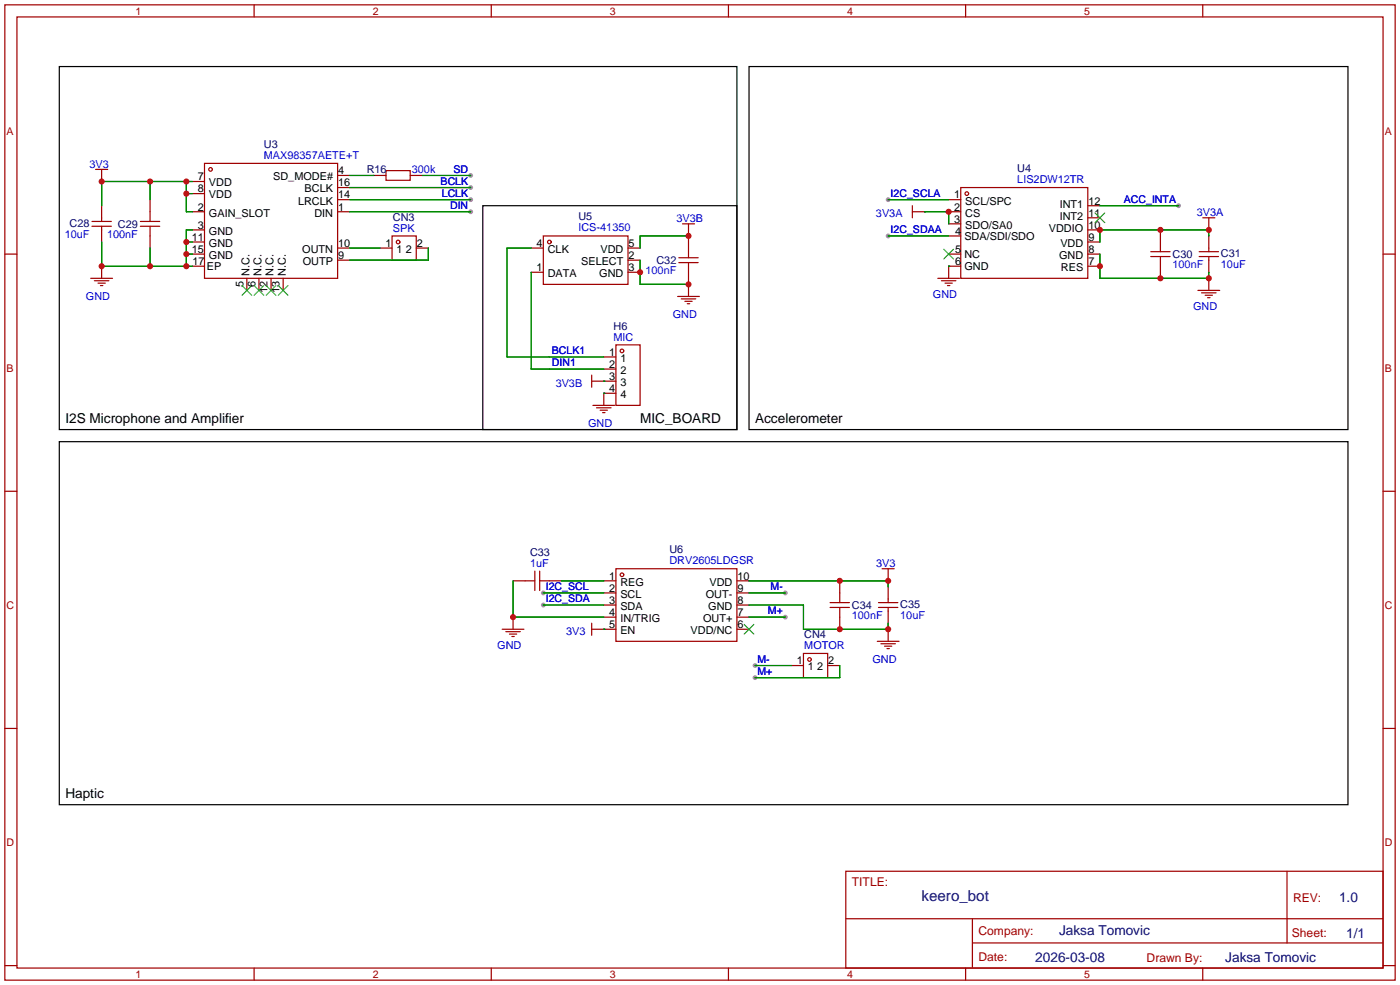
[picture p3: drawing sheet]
<svg xmlns="http://www.w3.org/2000/svg" width="294mm" height="207mm" viewBox="0 0 294 207" stroke-linecap="round" stroke-linejoin="round" font-family="sans-serif">
<g fill="#999">
<circle cx="98.8" cy="41.9" r=".51"/>
<circle cx="98.8" cy="36.8" r=".51"/>
<circle cx="158.5" cy="139.7" r=".51"/>
<circle cx="158.5" cy="142.2" r=".51"/>
<circle cx="164.8" cy="129.5" r=".51"/>
<circle cx="164.8" cy="124.5" r=".51"/>
<circle cx="114" cy="124.5" r=".51"/>
<circle cx="114" cy="127" r=".51"/>
<circle cx="247.4" cy="43.2" r=".51"/>
<circle cx="186.4" cy="49.5" r=".51"/>
<circle cx="186.4" cy="41.9" r=".51"/>
<circle cx="98.8" cy="39.4" r=".51"/>
<circle cx="98.8" cy="44.5" r=".51"/>
</g>
<g fill="none" stroke="#a10000" stroke-width=".25">
<path d="M1 1h291.9v204.7h-291.9zM3.6 3.6h286.7v199.6h-286.7zM53.3 1v2.6M103.1 1v2.6M152.9 1v2.6M202.7 1v2.6M252.5 1v2.6M20.1 35.6h2.5M21.3 38.1h.1M21.3 35.6v2.5M40.4 38.1h2.5M42.9 34.3h28v24.1h-28z"/>
<path d="M70.9 36.8h2.5M70.9 39.4h2.5M78.5 36.8h2.5M81 35.8h5.1v2h-5.1zM86.1 36.8h2.5M201.7 39.4h26.6v19h-26.6zM1 53.3h2.6M19 58.4h4.6M19.3 46.5h4.1M19.3 47.5h4.1M19.8 58.9h3.1M20.6 59.4h1.5"/>
<path d="M21.1 59.9h.5M21.3 55.9h.1M21.3 43.2v3.3M21.3 47.5v3.3M21.3 55.9v2.5M29.5 46.5h4M29.5 47.5h4M31.5 41.9v4.6M31.5 47.5v4.6M40.4 53.3h2.5M40.4 44.5h2.5M40.4 48.3h2.5"/>
<path d="M40.4 40.6h2.5M40.4 50.8h2.5M40.4 55.9h2.5M51.8 58.4v2.6M54.4 58.4v2.6M56.9 58.4v2.6M59.4 58.4v2.6M70.9 54.6h2.5M70.9 52.1h2.5M70.9 44.5h2.5M70.9 41.9h2.5M79.8 52.1h2.5"/>
<path d="M82.3 49.5h5.1v5.1h-5.1zM87.4 52.1h2.5M111.5 57.2h2.5M111.5 52.1h2.5M114 49.5h17.8v10.2h-17.8zM131.8 57.2h2.6M131.8 54.6h2.6M131.8 52.1h2.6M142.5 54.1h4.1M142.5 55.1h4.1M143.3 47h2.5M144.5 59.7h.1"/>
<path d="M144.5 49.5h.1M144.5 47v7.1M144.5 55.1v7.1M191.5 44.5h2.6M191.5 43.2v2.5M194.1 44.5h.1M196.8 58.4h4.6M197.6 58.9h3.1M198.4 59.4h1.5M198.9 59.9h.5M199.1 55.9h.1M199.1 53.3h2.6"/>
<path d="M199.1 47h2.6M199.1 44.5h2.6M199.1 41.9h2.6M199.1 55.9h2.6M199.1 55.9v2.5M199.1 49.5h2.6M228.3 53.3h2.6M228.3 48.3h2.6M228.3 50.8h2.6M228.3 55.9h2.6M228.3 45.7h2.6M228.3 43.2h2.6"/>
<path d="M241.6 52.8h4M241.6 53.8h4M243.6 48.3v4.5M243.6 53.8v4.6M251.7 52.8h4.1M251.7 53.8h4.1M252.5 45.7h2.5M253.7 58.4h.1M253.7 48.3h.1M253.7 45.7v2.6M253.7 49.5v3.3M253.7 53.8v3.4"/>
<path d="M253.7 58.4v2.6M290.3 53.3h2.6M124.2 78.7v2.6M126.7 74.9h2.6M126.7 77.5h2.6M129.3 72.4h5.1v12.7h-5.1zM142.2 62.2h4.6M143 62.7h3M143.8 63.2h1.5M144.3 63.8h.5M251.5 61h4.5M252.2 61.5h3.1"/>
<path d="M253 62h1.5M253.5 62.5h.5M124.2 80h5.1M124.5 85.1h4.5M125.2 85.6h3.1M126 86.1h1.5M126.5 86.6h.5M126.7 80h.1M126.7 82.6h.1M126.7 82.6h2.6M126.7 82.6v2.5M1 103.1h2.6"/>
<path d="M112.3 119.9v4.1M113.3 119.9v4.1M129.3 119.4h25.4v15.2h-25.4zM185.2 119.4h2.5M186.4 119.4v2.5M290.3 103.1h2.6M105.4 132.1h4.6M106.2 132.6h3M106.9 133.1h1.6M107.4 133.6h.5M107.7 129.5h.1M107.7 129.5v2.6"/>
<path d="M107.7 121.9h4.6M113.3 121.9h4.6M124.2 132.1h5.1M124.2 130.8v2.6M126.7 132.1h.1M126.7 121.9h2.6M126.7 124.5h2.6M126.7 127h2.6M126.7 129.5h2.6M154.7 132.1h2.5M154.7 121.9h2.5M154.7 124.5h2.5"/>
<path d="M154.7 127h2.5M154.7 129.5h2.5M166.1 139.7h2.6M168.7 137.2h5v5h-5zM173.7 139.7h2.6M174.2 126.5h4.1M174.2 127.5h4.1M176.3 121.9v4.6M176.3 127.5v4.6M184.1 134.6h4.6M184.4 126.5h4.1M184.4 127.5h4.1"/>
<path d="M184.9 135.1h3.1M185.7 135.6h1.5M186.2 136.1h.5M186.4 121.9h.1M186.4 132.1h.1M186.4 123.2v3.3M186.4 127.5v3.3M186.4 132.1v2.5M1 152.9h2.6M290.3 152.9h2.6M177.5 182.9h112.8v20.3h-112.8zM177.6 192.8h112.6"/>
<path d="M204.1 197.9h86.1M204.1 192.8v10.2M270.2 182.9v15M1 202.7h2.6M53.3 203.2v2.5M103.1 203.2v2.5M152.9 203.2v2.5M202.7 203.2v2.5M252.5 203.2v2.5M290.3 202.7h2.6"/>
<circle cx="44.2" cy="35.6" r=".38"/>
<circle cx="83.6" cy="50.8" r=".38"/>
<circle cx="115.3" cy="50.8" r=".38"/>
<circle cx="202.9" cy="40.6" r=".38"/>
<circle cx="130.6" cy="73.7" r=".38"/>
<circle cx="130.6" cy="120.7" r=".38"/>
<circle cx="169.9" cy="138.4" r=".38"/>
</g>
<g fill="none" stroke="#3c3" stroke-width=".25">
<path d="M50.8 59.9l2 2.1M52.8 59.9l-2 2.1M53.3 59.9l2.1 2.1M55.4 59.9l-2.1 2.1M55.9 59.9l2 2.1M57.9 59.9l-2 2.1M58.4 59.9l2.1 2.1M60.5 59.9l-2.1 2.1M198.1 52.3l2.1 2.1M200.2 52.3l-2.1 2.1M229.9 44.7l2 2M231.9 44.7l-2 2"/>
<path d="M156.2 131.1l2 2M158.2 131.1l-2 2"/>
</g>
<path d="M12.4 14h142.3v76.2h-142.3zM157.2 14h125.8v76.2h-125.8zM101.3 43.2h53.4v47h-53.4zM12.4 92.7h270.6v76.2h-270.6z" fill="none" stroke="#000" stroke-width=".25"/>
<g fill="none" stroke="#008700" stroke-width=".25">
<path d="M31.5 38.1v3.8M39.1 38.1v6.4h1.3M40.4 38.1h-19.1v5.1M73.4 36.8h5.1M73.4 39.4h25.4M88.6 36.8h10.2M21.3 50.8v5.1h19.1M31.5 52.1v3.8M39.1 40.6h1.3M39.1 50.8h1.3M39.1 53.3h1.3M40.4 48.3h-1.3v7.6"/>
<path d="M73.4 44.5h25.4M73.4 41.9h25.4M73.4 52.1h6.4M89.9 52.1v2.5h-16.5M111.5 52.1h-5.1v22.8h20.3M111.5 57.2v20.3h15.2M134.4 54.6v5.1h10.1M144.5 49.5h-10.1v2.6M186.4 49.5h12.7M186.4 41.9h12.7M194.1 44.5h5v2.5M199.1 55.9h.1"/>
<path d="M230.9 43.2h16.5M230.9 53.3v5.1h22.8v-1.2M253.7 49.5v-1.2h-22.8v2.5M126.7 80h.1M126.7 82.6h.1M107.7 121.9v7.6h19M114 124.5h12.7M114 127h12.7M117.9 121.9h8.8M126.7 132.1h.1M157.2 129.5h7.6M157.2 124.5h7.6"/>
<path d="M157.2 127h11.5v5.1h17.7v-1.3M157.2 121.9h29.2v1.3M158.5 139.7h7.6M176.3 139.7v2.5h-17.8"/>
</g>
<g fill="#c00">
<circle cx="144.5" cy="49.5" r=".63"/>
<circle cx="134.4" cy="57.1" r=".63"/>
<circle cx="144.5" cy="59.7" r=".63"/>
<circle cx="39.1" cy="38.1" r=".63"/>
<circle cx="39.1" cy="40.6" r=".63"/>
<circle cx="31.5" cy="38.1" r=".63"/>
<circle cx="21.3" cy="38.1" r=".63"/>
<circle cx="39.1" cy="50.8" r=".63"/>
<circle cx="39.1" cy="53.3" r=".63"/>
<circle cx="39.1" cy="55.9" r=".63"/>
<circle cx="31.5" cy="55.9" r=".63"/>
<circle cx="21.3" cy="55.9" r=".63"/>
<circle cx="176.3" cy="132.1" r=".63"/>
<circle cx="186.4" cy="132.1" r=".63"/>
<circle cx="176.3" cy="121.9" r=".63"/>
<circle cx="186.4" cy="121.9" r=".63"/>
<circle cx="107.7" cy="129.5" r=".63"/>
<circle cx="199.1" cy="44.4" r=".63"/>
<circle cx="230.9" cy="55.9" r=".63"/>
<circle cx="243.6" cy="58.4" r=".63"/>
<circle cx="253.7" cy="58.4" r=".63"/>
<circle cx="253.7" cy="48.3" r=".63"/>
<circle cx="243.6" cy="48.3" r=".63"/>
<circle cx="230.9" cy="48.3" r=".63"/>
</g>
<text font-size="3.2" fill="#000080" x="193.5" y="189.2">keero_bot</text>
<g font-size="2.9">
<text x="13.7" y="88.7">I2S Microphone and Amplifier</text>
<text x="134.4" y="88.7">MIC_BOARD</text>
<text x="158.5" y="88.7">Accelerometer</text>
<text x="13.7" y="167.5">Haptic</text>
</g>
<g font-size="2.9" fill="#000080">
<text x="281.1" y="189.4">1.0</text>
<text x="222.3" y="196.3">Jaksa Tomovic</text>
<text x="282.6" y="196.8">1/1</text>
<text x="217.3" y="201.9">2026-03-08</text>
<text x="257.2" y="201.8">Jaksa Tomovic</text>
</g>
<g font-size="2.5" fill="#a00000">
<text x="178.8" y="186">TITLE:</text>
<text x="271.4" y="189.4">REV:</text>
<text x="205.4" y="196.3">Company:</text>
<text x="271.2" y="196.7">Sheet:</text>
<text x="205.4" y="201.8">Date:</text>
<text x="240.7" y="201.9">Drawn By:</text>
</g>
<g font-size="2.3" fill="#00f">
<text x="18.8" y="35.2">3V3</text>
<text x="55.4" y="33.4">MAX98357AETE+T</text>
<text x="86.5" y="36.2">300k</text>
<text x="213.5" y="38.4">LIS2DW12TR</text>
<text x="142" y="46.6">3V3B</text>
<text x="183.9" y="45.6">3V3A</text>
<text x="251.2" y="45.4">3V3A</text>
<text x="13.6" y="50">10uF</text>
<text x="22.5" y="49.9">100nF</text>
<text x="82.5" y="48.6">SPK</text>
<text x="121.4" y="48.5">ICS-41350</text>
<text x="135.5" y="57.6">100nF</text>
<text x="246.1" y="56.3">100nF</text>
<text x="256.3" y="56.3">10uF</text>
<text x="18" y="62.9">GND</text>
<text x="195.8" y="62.6">GND</text>
<text x="250.4" y="65.2">GND</text>
<text x="128.8" y="71.5">MIC</text>
<text x="141.2" y="66.8">GND</text>
<text x="116.6" y="81.2">3V3B</text>
<text x="123.4" y="89.6">GND</text>
<text x="111.3" y="119">1uF</text>
<text x="140.5" y="118.4">DRV2605LDGSR</text>
<text x="183.9" y="119">3V3</text>
<text x="178.8" y="130">100nF</text>
<text x="189" y="130">10uF</text>
<text x="104.4" y="136.3">GND</text>
<text x="118.8" y="133.3">3V3</text>
<text x="168.8" y="136.3">MOTOR</text>
<text x="183.1" y="139.2">GND</text>
</g>
<g font-size="2.3" fill="#000080">
<text x="55.4" y="31.1">U3</text>
<text x="77" y="36.2">R16</text>
<text x="213.5" y="36.1">U4</text>
<text x="14.6" y="47.7">C28</text>
<text x="24.8" y="47.8">C29</text>
<text x="82.5" y="46.3">CN3</text>
<text x="121.4" y="46.2">U5</text>
<text x="137.8" y="55.4">C32</text>
<text x="246.1" y="54.1">C30</text>
<text x="256.3" y="54">C31</text>
<text x="128.8" y="69.2">H6</text>
<text x="111.3" y="116.7">C33</text>
<text x="140.5" y="116.1">U6</text>
<text x="178.8" y="127.8">C34</text>
<text x="189" y="127.7">C35</text>
<text x="168.8" y="134">CN4</text>
</g>
<g font-size="2.3">
<text x="41.5" y="37.8">7</text>
<text x="41.5" y="40.4">8</text>
<text x="43.9" y="39.1">VDD</text>
<text x="43.9" y="41.7">VDD</text>
<text x="57.3" y="37.8">SD_MODE#</text>
<text x="64" y="40.4">BCLK</text>
<text x="71" y="36.6">4</text>
<text x="71" y="41.7">14</text>
<text x="71" y="39.1">16</text>
<text x="200.3" y="41.7">1</text>
<text x="41.5" y="44.2">2</text>
<text x="43.9" y="45.5">GAIN_SLOT</text>
<text x="62.6" y="42.9">LRCLK</text>
<text x="66" y="45.5">DIN</text>
<text x="71" y="44.2">1</text>
<text x="200.3" y="44.2">2</text>
<text x="200.3" y="46.7">3</text>
<text x="202.6" y="42.9">SCL/SPC</text>
<text x="202.6" y="45.5">CS</text>
<text x="222.5" y="46.2">INT2</text>
<text x="222.5" y="43.7">INT1</text>
<text x="228.5" y="45.5">11</text>
<text x="228.5" y="42.9">12</text>
<text x="40.3" y="50.5">11</text>
<text x="40.3" y="53.1">15</text>
<text x="41.5" y="48">3</text>
<text x="43.9" y="49.3">GND</text>
<text x="43.9" y="51.8">GND</text>
<text x="63.4" y="53.1">OUTN</text>
<text x="71" y="51.8">10</text>
<text x="80.9" y="51.8">1</text>
<text x="83.2" y="53.1">1</text>
<text x="85.2" y="53.1">2</text>
<text x="87.5" y="51.8">2</text>
<text x="112.6" y="51.8">4</text>
<text x="115" y="53.1">CLK</text>
<text x="126.1" y="53.1">VDD</text>
<text x="132" y="51.8">5</text>
<text x="200.5" y="49.3">4</text>
<text x="200.5" y="53.1">5</text>
<text x="202.4" y="50.3">SDA/SDI/SDO</text>
<text x="202.6" y="48">SDO/SA0</text>
<text x="220.2" y="48.8">VDDIO</text>
<text x="222.6" y="51.8">VDD</text>
<text x="228.5" y="53.1">8</text>
<text x="228.5" y="50.5">9</text>
<text x="228.5" y="48">10</text>
<text x="40.4" y="55.6">17</text>
<text x="43.4" y="56.6">EP</text>
<text x="43.9" y="54.4">GND</text>
<text x="52.4" y="58" transform="rotate(-90 52.4 58)">N.C.</text>
<text x="54.9" y="58" transform="rotate(-90 54.9 58)">N.C.</text>
<text x="57.4" y="58" transform="rotate(-90 57.4 58)">N.C.</text>
<text x="60" y="58" transform="rotate(-90 60 58)">N.C.</text>
<text x="63.6" y="55.6">OUTP</text>
<text x="71" y="54.4">9</text>
<text x="112.6" y="56.9">1</text>
<text x="115" y="58.2">DATA</text>
<text x="122" y="55.6">SELECT</text>
<text x="125.8" y="58.2">GND</text>
<text x="132" y="54.4">2</text>
<text x="132" y="56.9">3</text>
<text x="200.5" y="55.6">6</text>
<text x="202.4" y="54.1">NC</text>
<text x="202.4" y="56.6">GND</text>
<text x="222.3" y="54.4">GND</text>
<text x="222.7" y="56.9">RES</text>
<text x="228.5" y="55.6">7</text>
<text x="51.1" y="60.3" transform="rotate(-90 51.1 60.3)">5</text>
<text x="53.6" y="60.3" transform="rotate(-90 53.6 60.3)">6</text>
<text x="56.2" y="61.6" transform="rotate(-90 56.2 61.6)">12</text>
<text x="58.7" y="61.6" transform="rotate(-90 58.7 61.6)">13</text>
<text x="127.9" y="74.7">1</text>
<text x="127.9" y="77.2">2</text>
<text x="130.2" y="75.9">1</text>
<text x="127.9" y="79.8">3</text>
<text x="127.9" y="82.3">4</text>
<text x="130.2" y="78.5">2</text>
<text x="130.2" y="81">3</text>
<text x="130.2" y="83.6">4</text>
<text x="127.9" y="121.7">1</text>
<text x="127.9" y="124.2">2</text>
<text x="130.2" y="122.9">REG</text>
<text x="130.2" y="125.5">SCL</text>
<text x="148.2" y="125.5">OUT-</text>
<text x="148.9" y="122.9">VDD</text>
<text x="154.8" y="124.2">9</text>
<text x="154.8" y="121.7">10</text>
<text x="127.9" y="126.7">3</text>
<text x="127.9" y="129.3">4</text>
<text x="127.9" y="131.8">5</text>
<text x="130.2" y="128">SDA</text>
<text x="130.2" y="130.6">IN/TRIG</text>
<text x="147.6" y="130.6">OUT+</text>
<text x="148.7" y="128">GND</text>
<text x="154.8" y="131.8">6</text>
<text x="154.8" y="129.3">7</text>
<text x="154.8" y="126.7">8</text>
<text x="130.2" y="133.1">EN</text>
<text x="145" y="133.1">VDD/NC</text>
<text x="167.3" y="139.4">1</text>
<text x="169.6" y="140.7">1</text>
<text x="171.5" y="140.7">2</text>
<text x="173.9" y="139.4">2</text>
</g>
<g font-size="2.2" fill="#a00000">
<text x="28.4" y="3.1">1</text>
<text x="78.2" y="3.1">2</text>
<text x="128" y="3.1">3</text>
<text x="177.8" y="3.1">4</text>
<text x="227.6" y="3.1">5</text>
<text x="1.4" y="28.3">A</text>
<text x="290.7" y="28.3">A</text>
<text x="1.4" y="78.1">B</text>
<text x="290.7" y="78.1">B</text>
<text x="1.4" y="127.9">C</text>
<text x="290.7" y="127.9">C</text>
<text x="1.4" y="177.7">D</text>
<text x="290.7" y="177.7">D</text>
<text x="28.4" y="205.2">1</text>
<text x="78.2" y="205.2">2</text>
<text x="128" y="205.2">3</text>
<text x="177.8" y="205.2">4</text>
<text x="227.6" y="205.2">5</text>
</g>
<g font-size="2.2" fill="#00f">
<text x="92.5" y="38.8">BCLK</text>
<text x="92.7" y="41.3">LCLK</text>
<text x="95.2" y="36.2">SD</text>
<text x="186.9" y="41.3">I2C_SCLA</text>
<text x="94.5" y="43.8">DIN</text>
<text x="235.9" y="42.6">ACC_INTA</text>
<text x="186.9" y="48.9">I2C_SDAA</text>
<text x="115.8" y="74.3">BCLK1</text>
<text x="115.8" y="76.9">DIN1</text>
<text x="114.6" y="123.8">I2C_SCL</text>
<text x="161.7" y="123.8">M-</text>
<text x="114.6" y="126.4">I2C_SDA</text>
<text x="161.2" y="128.9">M+</text>
<text x="159" y="139.1">M-</text>
<text x="159" y="141.6">M+</text>
</g>
</svg>
